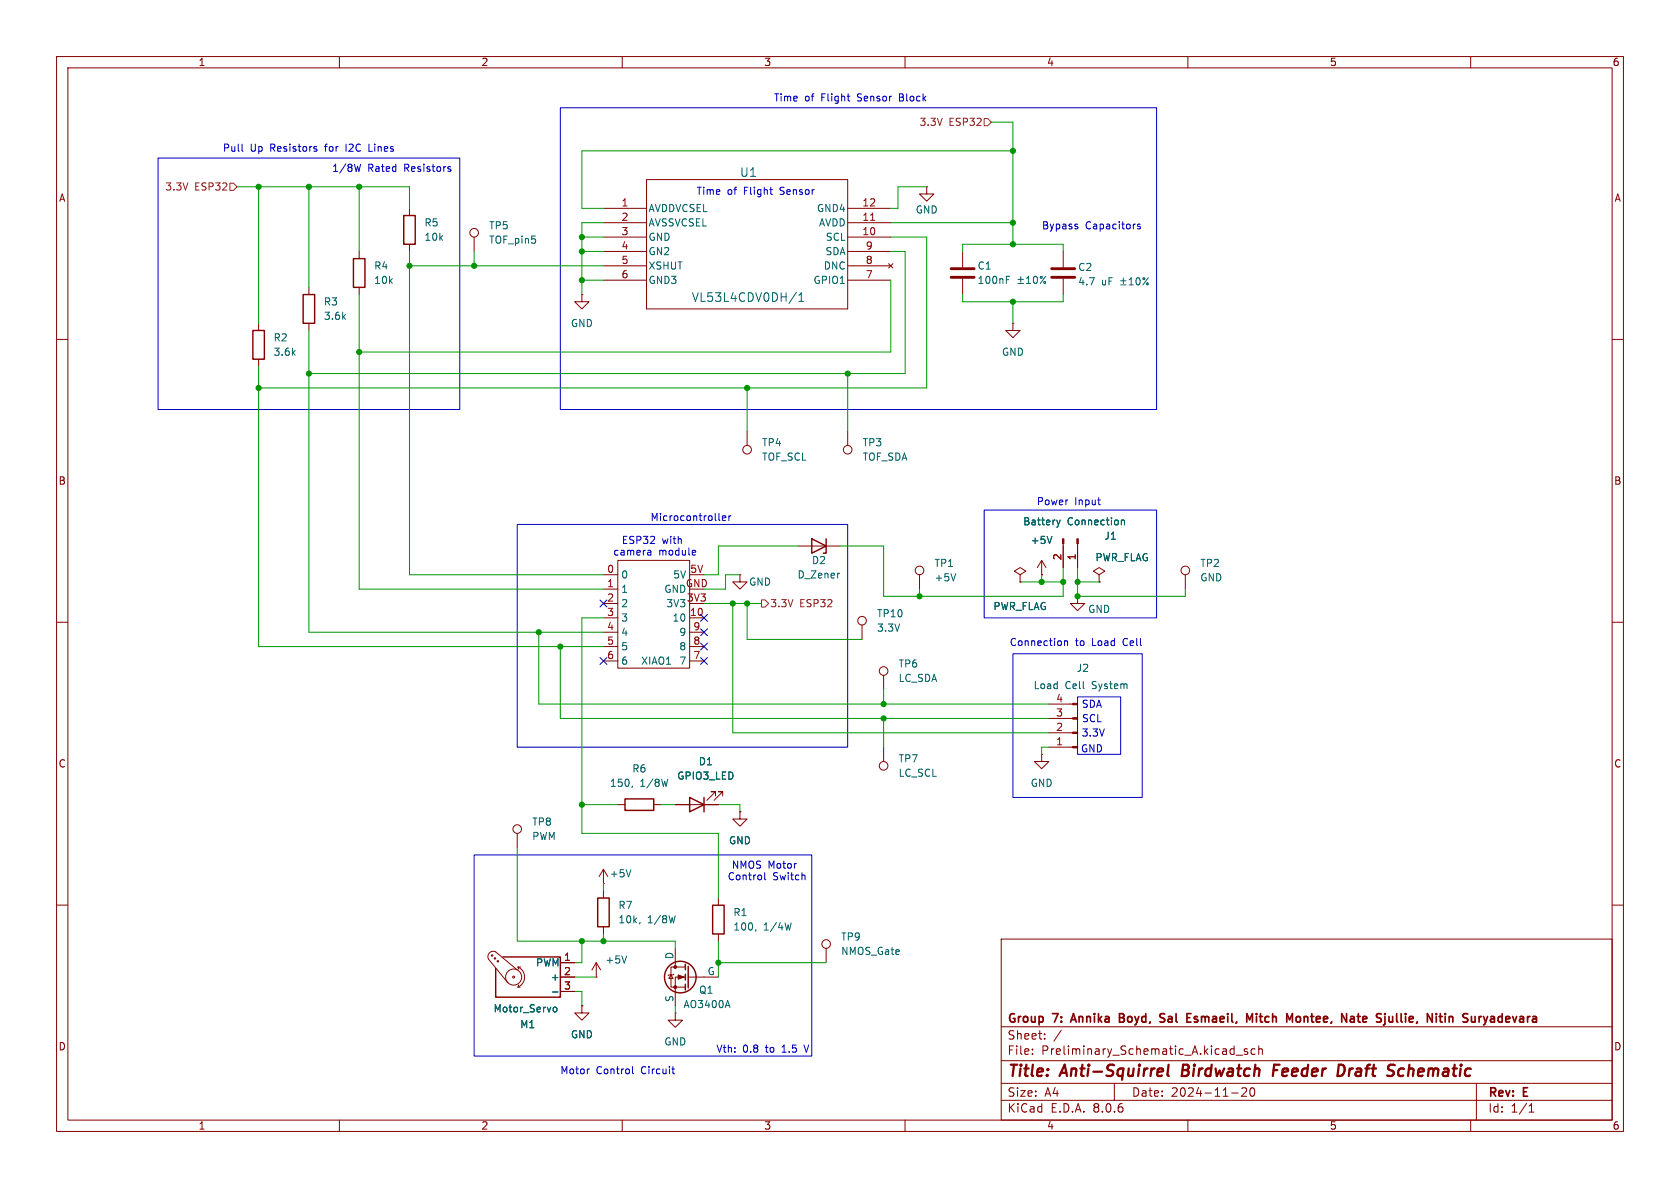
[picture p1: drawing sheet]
<svg xmlns="http://www.w3.org/2000/svg" width="297mm" height="210mm" viewBox="0 0 297 210" stroke-linecap="round" stroke-linejoin="round" font-family="sans-serif">
<g fill="none" stroke="#840000" stroke-width=".18">
<path d="M10 10h277v190h-277zM12 12h273v186h-273zM60 10v2M110 10v2M160 10v2M210 10v2M260 10v2M72.4 36.8v1.3M106.7 36.8h7.6M106.7 39.4h7.6M114.3 31.8h35.6v22.8h-35.6zM149.9 36.8h7.6"/>
<path d="M149.9 39.4h7.6M163.8 33v1.3h1.3l-1.3 1.3-1.2-1.3h1.2M163.8 33h.1M10 60h2M45.7 57.2v1.2M54.6 50.8v1.3M54.6 57.2v1.2M63.5 44.5v1.2M63.5 50.8v1.3M72.4 43.2v1.3M83.8 41.9v2.6M102.9 52.1v1.2h1.2l-1.2 1.3-1.3-1.3h1.3"/>
<path d="M102.9 52.1h.1M106.7 41.9h7.6M106.7 44.5h7.6M106.7 47h7.6M106.7 49.5h7.6M149.9 41.9h7.6M149.9 44.5h7.6M149.9 47h7.6M149.9 49.5h7.6M157.1 46.6l.8 .8M157.9 46.6l-.8 .8M170.2 44.5v2.7"/>
<path d="M170.2 49.3v2.8M179.1 57.2v1.2h1.2l-1.2 1.3-1.3-1.3h1.3M179.1 57.2h.1M188 44.5v2.7M188 49.3v2.8M285 60h2M45.7 63.5v1.3M132.1 76.2v2.5M149.9 76.2v2.5M109.2 99.1h12.7v19h-12.7zM141 96.5h7.6M184.1 99.1l-.7 1.2"/>
<path d="M184.1 99.1v2.5M184.1 99.1l.8 1.2M188 96.1v4.2M190.5 96.1v4.2M10 110h2M106.7 101.6h2.5M106.7 104.1h2.5M106.7 109.2h2.5M106.7 106.7h2.5M106.7 111.8h2.5M106.7 114.3h2.5M106.7 116.8h2.5"/>
<path d="M121.9 109.2h2.6M121.9 111.8h2.6M121.9 114.3h2.6M121.9 116.8h2.6M130.8 101.6v1.3h1.3l-1.3 1.2-1.3-1.2h1.3M130.8 101.6h.1M152.4 110.5v2.5M156.2 119.4v2.5M162.6 101.6v2.5M180.3 101.6l1.1-.6-1.1-.7-1 .7 1 .6v1.3M180.3 102.9h.1M184.1 101.6h.1"/>
<path d="M190.5 105.4v1.3h1.3l-1.3 1.3-1.3-1.3h1.3M190.5 105.4h.1M194.3 101.6l1-.6-1-.7-1 .7 1 .6v1.3M194.3 102.9h.1M209.5 101.6v2.5M285 110h2M156.2 132.1v2.5M184.1 133.4v1.2h1.3l-1.3 1.3-1.2-1.3h1.2M184.1 133.4h.1M185.4 124.5h4.2M185.4 127h4.2M185.4 129.5h4.2"/>
<path d="M185.4 132.1h4.2M10 160h2M91.4 147.3v2.6M106.7 156.2h.1M106.7 153.7v2.5M106.7 157.5v1.3M106.7 153.7l-.8 1.2M106.7 153.7l.7 1.2M109.2 142.2h1.3M115.6 142.2h1.2M119.4 142.2h7.6M126.5 140.7v-.7h-.8h.8l-1.5 1.5"/>
<path d="M127 158.8v1.2M127.8 140.7v-.7h-.8h.8l-1.6 1.5M130.8 143.5v1.3h1.3l-1.3 1.3-1.3-1.3h1.3M130.8 143.5h.1M285 160h2M91.4 171.5l-3.8-3.2a.95 .95 0 0 0-1.1 .1 .95 .95 0 0 0-.1 1.1l3.4 4.2M91.6 170.9a1.93 1.93 0 0 1 1.1 1.8 1.93 1.93 0 0 1-1.1 1.8M91.6 174.5h.3M91.6 170.9h.5M91.6 170.9l.1 .4M91.7 174.1l-.1 .4M99.1 170.2h2.5"/>
<path d="M99.1 172.7h2.5M99.1 175.3h2.5M102.9 177.8v1.3h1.2l-1.2 1.2-1.3-1.2h1.3M102.9 177.8h.1M105.4 172.7h.1M105.4 170.2l-.8 1.3M105.4 170.2v2.5M105.4 170.2l.8 1.3M106.7 163.8v1.3M118.6 172.3l.4 .7h-.8zM119.1 172.2l-.1 .1h-.8l-.1 .2M119.4 179.1v1.2h1.2l-1.2 1.3-1.3-1.3h1.3"/>
<path d="M119.4 179.1h.1M119.4 167.6v3.3M121.2 172.7h-1.8v5.1M121.2 170.9h-2.6v3.6h2.6M121.7 172.7h5.3M127 165.1v1.3M146 167.6v2.6M177 166h108v32h-108zM60 198v2M110 198v2M160 198v2M177 194.5h108"/>
<path d="M177 191.5h108M177 187.5h108M177 181.5h108M182.5 186.3v.1M182.5 185.5v.1M184.7 183.6v.1M184.7 182.8v.1M187.6 182.1l-1.3 2M197 191.5v3M210 198v2M217.7 193.2h1.2M218.5 186.5h1.2"/>
<path d="M219.5 192.4l.6-.1 .2 .1 .1 .3-.9 1.1h.9M220.5 185.5l-.3-.1-.2 .2v.2l.5 .2v.3h-.5M221.2 192.4l.1-.1a.81 .81 0 0 1 .6 .6 .81 .81 0 0 1-.3 .8l-.1 .1a.81 .81 0 0 1-.6-.6 .81 .81 0 0 1 .3-.8zM221.9 185.5l-.4-.1-.3 .3v.4l.1 .2h.6M222.5 185.5l.2-.1 .4 .1 .1 .9M222.5 184.9v1.5M260 198v2M261 191.5v6.5M270.3 196.6h.9M270.3 195.5l.4-.4v1.5"/>
<circle cx="83.8" cy="41.1" r=".76"/>
<circle cx="132.1" cy="79.5" r=".76"/>
<circle cx="149.9" cy="79.5" r=".76"/>
<circle cx="152.4" cy="109.7" r=".76"/>
<circle cx="156.2" cy="118.6" r=".76"/>
<circle cx="162.6" cy="100.8" r=".76"/>
<circle cx="209.5" cy="100.8" r=".76"/>
<circle cx="156.2" cy="135.4" r=".76"/>
<circle cx="91.4" cy="146.6" r=".76"/>
<circle cx="87" cy="168.9" r=".13"/>
<circle cx="87.5" cy="169.4" r=".13"/>
<circle cx="88" cy="169.9" r=".13"/>
<circle cx="90.8" cy="172.7" r=".18"/>
<circle cx="90.8" cy="172.7" r="1.42"/>
<circle cx="146" cy="166.9" r=".76"/>
</g>
<path d="M206.6 188.2l-.2 1.7 .2 .3M209.2 188.2l-.3 2h.8M225.1 189.2h.7M226.2 188.2h-.9l-.3 2M236.7 188.2h.5a1.08 1.08 0 0 1 .5 1.1 1.08 1.08 0 0 1-.8 .9M248 188.9a.66 .66 0 0 0-.8 .4v.7l.3 .2h.4" fill="none" stroke="#840000" stroke-width=".4"/>
<g fill="none" stroke="#840000" stroke-width=".3">
<path d="M189.8 179.2l-.5 1.5M197.9 179.9h.5M198.4 179.9l.2 .1M198.6 179.3l-.2-.1h-.5v1.5l.7-.1M198.6 179.8l-.2 .1M205.3 179.9l.5 .1 .1 .4-.3 .3h-.3M205.3 179.2l.6 .1M211.7 179.8l-.4-.1-.2 .3 .7 .4M222.1 179.2v.1M222.1 179.7v1M222.6 179.7h.6M222.8 179.2l.1 1.4"/>
<path d="M229.4 179.7l.4 .1 .1 .2-.1 .5-.4 .2M239.9 179.7h.6M240.1 179.2v1.3l.4 .2M246.9 179.2v1.3l.2 .2M256.2 179.8l.2-.1 .4 .1v.9M256.2 179.7v1M263.6 179.8h.5M189.4 180.3h.7M211.8 180.5l-.2 .2-.5-.1M220.9 180.3l.5-1.1v1.5M264.2 180l-.5 .1a.29 .29 0 0 0-.2 .3 .29 .29 0 0 0 .2 .3l.5-.1"/>
</g>
<g fill="none" stroke="#840000" stroke-width=".25">
<path d="M71.4 38.1h2v5.1h-2zM44.7 58.4h2v5.1h-2zM53.6 52.1h2v5.1h-2zM62.5 45.7h2v5.1h-2zM143.5 95.3l2.5 1.2-2.5 1.3zM146 95.3v2.5h-.5M105.7 158.8h2v5h-2zM110.5 141.2h5.1v2.1h-5.1zM121.9 141l2.6 1.2-2.6 1.3zM124.5 141v2.5M88.9 169.2h10.2v7.1h-11.5v-5.1M121.2 170.4v1.1"/>
<path d="M121.2 172.2v1M121.2 174v1M121.7 170.8v3.8M126 160h2v5.1h-2z"/>
<circle cx="120.3" cy="172.7" r="2.79"/>
</g>
<g fill="none" stroke="#006464" stroke-width=".18">
<path d="M140.8 51.7l-1.3 1.9M141.2 53.3h.9M141.2 52.2l.5-.4v1.5M177.9 49.4h.4M177.9 48.8h.6M180 49.4h.9M180 50.1h.9M180.5 48.9v1M181.5 50.1h.7M181.5 49.2l.3-.4v1.3M182.8 49l.2-.2a.68 .68 0 0 1 .4 .7 .68 .68 0 0 1-.4 .6l-.2-.1-.1-.4zM184.9 48.8l-1 1.3"/>
<path d="M198.1 49.6h1M198.1 50.4h1M198.6 49.2v.9M199.6 50.4h.7M199.6 49.5l.4-.4v1.3M201 49.2l.1-.1a.68 .68 0 0 1 .5 .6 .68 .68 0 0 1-.5 .7 .84 .84 0 0 1-.1-1.2zM203 49.1l-1 1.3M186 94.8l-.5 1.3M186.8 91.9l.3 .9M187.1 92.8l-.2 .3M187.4 91.9l-.3 .9M198.2 91.9v.9"/>
<path d="M198.2 92.1l.2-.2 .3 .1 .1 .8M148.3 101.3h.1M169 101.4l-.5 1.3M111.8 138.9l-.1 .3M118 137.7l-.3 1.3M111.5 153.7l-.4 1.3M97.7 175.4h.9M97.8 178.3l.2-.3 .3 .1 .2 .2-.2 .5-.3 .1-.2-.3M110.8 169l-.4 1.3M113.1 163.1l-.1 .2M119.4 161.9l-.3 1.2M128.6 176.9l.5 1.2"/>
<path d="M133.6 164.3l-.1 .3M139.9 163.1l-.3 1.3"/>
<circle cx="184.1" cy="49" r=".18"/>
<circle cx="184.7" cy="49.9" r=".18"/>
<circle cx="202.2" cy="49.3" r=".18"/>
<circle cx="202.8" cy="50.2" r=".18"/>
</g>
<g fill="#840000" stroke="#840000" stroke-width=".18">
<path d="M189.6 124.3h.9v.3h-.9z"/>
<path d="M189.6 126.9h.9v.2h-.9z"/>
<path d="M189.6 129.4h.9v.3h-.9z"/>
<path d="M189.6 132h.9v.2h-.9z"/>
<path d="M187.8 95.3h.3v.8h-.3z"/>
<path d="M190.4 95.3h.2v.8h-.2z"/>
<path d="M119.9 172.3l1 .4-1 .4z"/>
<circle cx="119.4" cy="174.5" r=".25"/>
<circle cx="119.4" cy="170.9" r=".25"/>
</g>
<path d="M153.9 39h.7" fill="none" stroke="#a90000" stroke-width=".18"/>
<path d="M168.1 49h4.1M168.1 47.5h4.1M185.9 49h4.1M185.9 47.5h4.1" fill="none" stroke="#840000" stroke-width=".51"/>
<path d="M40.6 32.4h.7l.6 .6-.6 .7h-.7zM174 21h.6l.7 .6-.7 .6h-.6zM134.6 106h.7l.6 .7-.6 .6h-.7z" fill="none" stroke="#725600" stroke-width=".18"/>
<g fill="none" stroke="#0000c2" stroke-width=".18">
<path d="M99.1 19.1h105.4v53.3h-105.4zM149.8 17h.4M150.1 17.9h.1M27.9 27.9h53.4v44.5h-53.4zM42.8 25.5v1.1l.2 .1M55.7 26.3l.3 .1v.2l-.2 .1h-.2M55.7 25.9l.3 .1M63.7 29l-.3 1.3-.2-.9M65.2 25.5v1.2h.6M79.4 29.9h.3v.2l-.2 .2h-.2M79.4 29.5h.3M136.1 33.5h.5"/>
<path d="M136.4 34.4h.2M190.4 39.6l.1 .1M201.6 39.7l-.3-.1-.2 .2v.2l.5 .1v.3h-.5M190.4 40l.2 .2-.2 .3M91.4 92.7h58.5v39.4h-58.5zM114.6 97.3h.4l.1 .8M115.1 98.1h-.5M115.1 97.6h-.5M122.6 97.3h.3l.1 .3-.6 .1M122.9 98.1h-.3M127.1 91.8l.2 .2M127.7 91.6l.6-.1v-.3h-.4l-.2 .2 .1 .6h.5"/>
<path d="M128.9 91.2v.8M129.2 91.2l-.3 .2M174 90.2h30.5v19h-30.5zM194.1 88.4h.4M194.4 89.2h.1M179.1 115.6h22.8v25.4h-22.8zM188.2 113.3v.8M188.2 113.4l.2-.1h.3v.8M190.5 123.2h7.6v10.2h-7.6zM83.8 151.1h59.7v35.6h-59.7zM135.2 154.3v1l.2 .2M104.1 189h.1"/>
<path d="M111.8 188.5v1.1l.2 .2M118.8 189h.5M119 189.8h.3M142.1 184.7l.5 1.3"/>
</g>
<g fill="none" stroke="#009600" stroke-width=".18">
<path d="M41.9 33h30.5v3.8M45.7 33v24.2M54.6 33v17.8M63.5 33v11.5M106.7 39.4h-3.8v12.7M157.5 39.4h21.6M163.8 33h-5.1v3.8h-1.2M175.3 21.6h3.8v21.6M179.1 26.7h-76.2v10.1h3.8M54.6 58.4v53.4h52.1M63.5 52.1v52h43.2M72.4 44.5v57.1h34.3"/>
<path d="M72.4 47h34.3M83.8 44.5v2.5M102.9 41.9h3.8M102.9 44.5h3.8M102.9 49.5h3.8M157.5 41.9h6.3v26.7h-118.1M157.5 44.5h2.5v21.5h-105.4M157.5 49.5v12.7h-94M170.2 44.5v-1.3h17.8v1.3M170.2 52.1v1.2h17.8v-1.2M179.1 53.3v3.9M45.7 64.8v49.5h61"/>
<path d="M132.1 68.6v7.6M149.9 66v10.2M141 96.5h-14v5.1h-2.5M148.6 96.5h7.6v8.9h31.8v-5.1M95.2 111.8v12.7h90.2M99.1 114.3v12.7h86.3M106.7 109.2h-3.8v38.1h24.1v11.5M124.5 106.7h10.1M129.5 106.7v22.8h55.9M130.8 101.6h-2.5v2.5h-3.8M132.1 106.7v6.3h20.3M162.6 104.1v1.3"/>
<path d="M180.3 102.9h7.7M184.1 101.6v1.3M190.5 100.3v5.1h19v-1.3M190.5 102.9h3.8M156.2 121.9v2.6M156.2 127v5.1M185.4 132.1h-1.3v1.3M91.4 149.9v16.5h28v1.2M102.9 142.2h6.3M106.7 156.2v1.3M116.8 142.2h2.6M127 142.2h3.8v1.3"/>
<path d="M101.6 175.3h1.3v2.5M101.6 172.7h3.8M102.9 166.4v3.8h-1.3M106.7 165.1v1.3M119.4 177.8v1.3M127 166.4v6.3M127 170.2h19"/>
</g>
<path d="M106.1 116.2l1.2 1.2M106.1 106.1l1.2 1.2M107.3 116.2l-1.2 1.2M107.3 106.1l-1.2 1.2M123.9 116.2l1.2 1.2M123.9 108.6l1.2 1.2M123.9 113.7l1.2 1.2M123.9 111.2l1.2 1.2M125.1 116.2l-1.2 1.2M125.1 108.6l-1.2 1.2M125.1 113.7l-1.2 1.2M125.1 111.2l-1.2 1.2" fill="none" stroke="#000084" stroke-width=".18"/>
<g fill="#009600" stroke="#009600" stroke-width=".18">
<circle cx="102.9" cy="41.9" r=".46"/>
<circle cx="102.9" cy="44.5" r=".46"/>
<circle cx="95.2" cy="111.8" r=".46"/>
<circle cx="99.1" cy="114.3" r=".46"/>
<circle cx="102.9" cy="49.5" r=".46"/>
<circle cx="184.1" cy="102.9" r=".46"/>
<circle cx="190.5" cy="102.9" r=".46"/>
<circle cx="190.5" cy="105.4" r=".46"/>
<circle cx="162.6" cy="105.4" r=".46"/>
<circle cx="188" cy="102.9" r=".46"/>
<circle cx="156.2" cy="124.5" r=".46"/>
<circle cx="156.2" cy="127" r=".46"/>
<circle cx="129.5" cy="106.7" r=".46"/>
<circle cx="132.1" cy="106.7" r=".46"/>
<circle cx="102.9" cy="142.2" r=".46"/>
<circle cx="102.9" cy="166.4" r=".46"/>
<circle cx="106.7" cy="166.4" r=".46"/>
<circle cx="127" cy="170.2" r=".46"/>
<circle cx="45.7" cy="68.6" r=".46"/>
<circle cx="63.5" cy="62.2" r=".46"/>
<circle cx="54.6" cy="66" r=".46"/>
<circle cx="63.5" cy="33" r=".46"/>
<circle cx="45.7" cy="33" r=".46"/>
<circle cx="54.6" cy="33" r=".46"/>
<circle cx="83.8" cy="47" r=".46"/>
<circle cx="72.4" cy="47" r=".46"/>
<circle cx="179.1" cy="26.7" r=".46"/>
<circle cx="179.1" cy="39.4" r=".46"/>
<circle cx="149.9" cy="66" r=".46"/>
<circle cx="132.1" cy="68.6" r=".46"/>
<circle cx="179.1" cy="53.3" r=".46"/>
<circle cx="179.1" cy="43.2" r=".46"/>
</g>
<g font-size="2.8" fill="#840000">
<text x="178" y="190.9">Title:</text>
<text x="187.7" y="190.9">Anti-Squirrel</text>
<text x="209.8" y="190.9">Birdwatch</text>
<text x="226.7" y="190.9">Feeder</text>
<text x="238.9" y="190.9">Draft</text>
<text x="248.6" y="190.9">Schematic</text>
</g>
<g font-size="2.1" fill="#006464">
<text x="130.7" y="31.5">U1</text>
<text x="122.2" y="53.6">VL53L4CDV0DH/1</text>
</g>
<g font-size="2.1" fill="#840000">
<text x="178" y="184">Sheet:</text>
<text x="178" y="181.2">Group</text>
<text x="186.2" y="181.2">7:</text>
<text x="190.1" y="181.2">Annika</text>
<text x="199.2" y="181.2">Boyd,</text>
<text x="207" y="181.2">Sal</text>
<text x="212.3" y="181.2">Esmaeil,</text>
<text x="223.5" y="181.2">Mitch</text>
<text x="231.1" y="181.2">Montee,</text>
<text x="241.4" y="181.2">Nate</text>
<text x="248.3" y="181.2">Sjullie,</text>
<text x="257.8" y="181.2">Nitin</text>
<text x="264.7" y="181.2">Suryadevara</text>
<text x="178" y="186.7">File:</text>
<text x="184.1" y="186.7">Preliminary_Schematic_A.kicad_sch</text>
<text x="178" y="196.9">KiCad</text>
<text x="178" y="194.1">Size:</text>
<text x="184.7" y="194.1">A4</text>
<text x="185.7" y="196.9">E.D.A.</text>
<text x="193.3" y="196.9">8.0.6</text>
<text x="200" y="194.1">Date:</text>
<text x="207" y="194.1">2024-11-20</text>
<text x="263" y="194.3">Rev:</text>
<text x="263" y="196.9">Id:</text>
<text x="267.1" y="196.9">1/1</text>
<text x="269.4" y="194.3">E</text>
</g>
<g font-size="1.8" fill="#840000">
<text x="35" y="11.9">1</text>
<text x="85" y="11.9">2</text>
<text x="135" y="11.9">3</text>
<text x="185" y="11.9">4</text>
<text x="235" y="11.9">5</text>
<text x="285" y="11.9">6</text>
<text x="10.3" y="35.9">A</text>
<text x="285.3" y="35.9">A</text>
<text x="10.3" y="85.9">B</text>
<text x="285.3" y="85.9">B</text>
<text x="10.3" y="135.9">C</text>
<text x="285.3" y="135.9">C</text>
<text x="10.3" y="185.9">D</text>
<text x="285.3" y="185.9">D</text>
<text x="35" y="199.9">1</text>
<text x="85" y="199.9">2</text>
<text x="135" y="199.9">3</text>
<text x="185" y="199.9">4</text>
<text x="235" y="199.9">5</text>
<text x="285" y="199.9">6</text>
</g>
<g font-size="1.8" fill="#0000c2">
<text x="136.7" y="18.1">Time</text>
<text x="142.2" y="18.1">of</text>
<text x="145.3" y="18.1">Flight</text>
<text x="151.8" y="18.1">Sensor</text>
<text x="159.4" y="18.1">Block</text>
<text x="39.3" y="27">Pull</text>
<text x="44.2" y="27">Up</text>
<text x="47.9" y="27">Resistors</text>
<text x="57.7" y="27">for</text>
<text x="61.6" y="27">I2C</text>
<text x="65.8" y="27">Lines</text>
<text x="58.6" y="30.6">1/8W</text>
<text x="65" y="30.6">Rated</text>
<text x="71.6" y="30.6">Resistors</text>
<text x="123" y="34.6">Time</text>
<text x="128.6" y="34.6">of</text>
<text x="131.6" y="34.6">Flight</text>
<text x="138.2" y="34.6">Sensor</text>
<text x="184.1" y="40.7">Bypass</text>
<text x="191.9" y="40.7">Capacitors</text>
<text x="183.2" y="89.5">Power</text>
<text x="190" y="89.5">Input</text>
<text x="114.9" y="92.3">Microcontroller</text>
<text x="108.3" y="98.4">camera</text>
<text x="109.8" y="96.4">ESP32</text>
<text x="116.4" y="98.4">module</text>
<text x="117" y="96.4">with</text>
<text x="178.4" y="114.4">Connection</text>
<text x="190.1" y="114.4">to</text>
<text x="193.2" y="114.4">Load</text>
<text x="198.8" y="114.4">Cell</text>
<text x="191.2" y="125.3">SDA</text>
<text x="191.1" y="130.4">3.3V</text>
<text x="191.2" y="127.9">SCL</text>
<text x="191" y="133.2">GND</text>
<text x="128.5" y="155.8">Control</text>
<text x="129.3" y="153.8">NMOS Motor</text>
<text x="136.6" y="155.8">Switch</text>
<text x="99" y="190.1">Motor</text>
<text x="105.4" y="190.1">Control</text>
<text x="113.5" y="190.1">Circuit</text>
<text x="126.5" y="186.3">Vth:</text>
<text x="131.3" y="186.3">0.8</text>
<text x="135.5" y="186.3">to</text>
<text x="138.5" y="186.3">1.5</text>
<text x="142.7" y="186.3">V</text>
</g>
<g font-size="1.8" fill="#725600">
<text x="162.5" y="22.5">3.3V</text>
<text x="167.8" y="22.5">ESP32</text>
<text x="29.1" y="33.9">3.3V</text>
<text x="34.4" y="33.9">ESP32</text>
<text x="136.1" y="107.5">3.3V</text>
<text x="141.4" y="107.5">ESP32</text>
</g>
<g font-size="1.8" fill="#006464">
<text x="74.9" y="40.2">R5</text>
<text x="86.4" y="40.7">TP5</text>
<text x="114.6" y="37.7">AVDDVCSEL</text>
<text x="114.6" y="40.2">AVSSVCSEL</text>
<text x="144.3" y="37.7">GND4</text>
<text x="144.7" y="40.2">AVDD</text>
<text x="161.8" y="37.9">GND</text>
<text x="66" y="47.9">R4</text>
<text x="74.9" y="42.8">10k</text>
<text x="86.4" y="43.3">TOF_pin5</text>
<text x="114.6" y="42.8">GND</text>
<text x="114.6" y="45.3">GN2</text>
<text x="114.6" y="47.9">XSHUT</text>
<text x="145.5" y="47.9">DNC</text>
<text x="145.8" y="45.3">SDA</text>
<text x="145.9" y="42.8">SCL</text>
<text x="172.7" y="47.9">C1</text>
<text x="66" y="50.4">10k</text>
<text x="114.6" y="50.4">GND3</text>
<text x="143.7" y="50.4">GPIO1</text>
<text x="172.7" y="50.4">100nF</text>
<text x="190.5" y="48.1">C2</text>
<text x="190.5" y="50.6">4.7</text>
<text x="194.7" y="50.6">uF</text>
<text x="57.2" y="54.2">R3</text>
<text x="57.2" y="56.7">3.6k</text>
<text x="100.8" y="58">GND</text>
<text x="48.3" y="60.6">R2</text>
<text x="48.3" y="63.1">3.6k</text>
<text x="177" y="63.1">GND</text>
<text x="134.6" y="79.1">TP4</text>
<text x="134.6" y="81.6">TOF_SCL</text>
<text x="152.4" y="79.1">TP3</text>
<text x="152.4" y="81.6">TOF_SDA</text>
<text x="180.8" y="93.1">Battery</text>
<text x="188.7" y="93.1">Connection</text>
<text x="195.2" y="95.6">J1</text>
<text x="143.4" y="99.9">D2</text>
<text x="165.1" y="100.4">TP1</text>
<text x="182.1" y="96.4">+5V</text>
<text x="193.6" y="99.4">PWR_FLAG</text>
<text x="212.1" y="100.4">TP2</text>
<text x="109.7" y="102.5">0</text>
<text x="109.7" y="105">1</text>
<text x="109.7" y="107.5">2</text>
<text x="117.7" y="107.5">3V3</text>
<text x="121.3" y="106.4">3V3</text>
<text x="132.3" y="103.7">GND</text>
<text x="140.9" y="102.5">D_Zener</text>
<text x="165.1" y="103">+5V</text>
<text x="212.1" y="103">GND</text>
<text x="109.7" y="110.1">3</text>
<text x="109.7" y="112.6">4</text>
<text x="118.8" y="110.1">10</text>
<text x="120" y="112.6">9</text>
<text x="154.9" y="109.3">TP10</text>
<text x="154.9" y="111.9">3.3V</text>
<text x="175.5" y="108.1">PWR_FLAG</text>
<text x="192.3" y="108.6">GND</text>
<text x="109.7" y="115.2">5</text>
<text x="109.7" y="117.7">6</text>
<text x="113.3" y="117.7">XIAO1</text>
<text x="120" y="117.7">7</text>
<text x="120" y="115.2">8</text>
<text x="158.8" y="118.2">TP6</text>
<text x="190.3" y="119">J2</text>
<text x="158.8" y="120.8">LC_SDA</text>
<text x="182.6" y="122">Load</text>
<text x="188.3" y="122">Cell</text>
<text x="193.1" y="122">System</text>
<text x="111.7" y="136.8">R6</text>
<text x="123.4" y="135.5">D1</text>
<text x="158.8" y="135">TP7</text>
<text x="158.8" y="137.5">LC_SCL</text>
<text x="107.7" y="139.3">150,</text>
<text x="113.1" y="139.3">1/8W</text>
<text x="119.6" y="138">GPIO3_LED</text>
<text x="182.1" y="139.3">GND</text>
<text x="94" y="146.2">TP8</text>
<text x="94" y="148.7">PWM</text>
<text x="128.8" y="149.5">GND</text>
<text x="107.7" y="155.3">+5V</text>
<text x="109.2" y="160.9">R7</text>
<text x="109.2" y="163.4">10k,</text>
<text x="114.5" y="163.4">1/8W</text>
<text x="129.5" y="162.2">R1</text>
<text x="129.5" y="164.7">100,</text>
<text x="135" y="164.7">1/4W</text>
<text x="148.6" y="166.5">TP9</text>
<text x="94.7" y="171">PWM</text>
<text x="97.3" y="173.6">+</text>
<text x="106.9" y="170.5">+5V</text>
<text x="119.1" y="169.6" transform="rotate(-90 119.1 169.6)">D</text>
<text x="125" y="172.5">G</text>
<text x="148.6" y="169">NMOS_Gate</text>
<text x="87.2" y="179.2">Motor_Servo</text>
<text x="119.1" y="177.2" transform="rotate(-90 119.1 177.2)">S</text>
<text x="120.7" y="178.4">AO3400A</text>
<text x="123.5" y="175.9">Q1</text>
<text x="91.9" y="182">M1</text>
<text x="100.8" y="183.7">GND</text>
<text x="117.3" y="185">GND</text>
</g>
<g font-size="1.8" fill="#a90000">
<text x="109.8" y="36.6">1</text>
<text x="109.8" y="39.1">2</text>
<text x="109.8" y="41.7">3</text>
<text x="152.4" y="41.7">10</text>
<text x="152.4" y="39.1">11</text>
<text x="152.4" y="36.6">12</text>
<text x="109.8" y="44.2">4</text>
<text x="109.8" y="46.7">5</text>
<text x="153" y="46.7">8</text>
<text x="153" y="44.2">9</text>
<text x="109.8" y="49.3">6</text>
<text x="153" y="49.3">7</text>
<text x="107.2" y="101.3">0</text>
<text x="121.9" y="101.3">5V</text>
<text x="187.7" y="99.1" transform="rotate(-90 187.7 99.1)">2</text>
<text x="190.2" y="99.1" transform="rotate(-90 190.2 99.1)">1</text>
<text x="107.2" y="103.9">1</text>
<text x="107.2" y="106.4">2</text>
<text x="117.3" y="105">GND</text>
<text x="118.9" y="102.5">5V</text>
<text x="121.2" y="103.9">GND</text>
<text x="107.2" y="109">3</text>
<text x="107.2" y="111.5">4</text>
<text x="121.9" y="109">10</text>
<text x="122.5" y="111.5">9</text>
<text x="107.2" y="114">5</text>
<text x="107.2" y="116.6">6</text>
<text x="122.5" y="116.6">7</text>
<text x="122.5" y="114">8</text>
<text x="186.6" y="124.2">4</text>
<text x="186.6" y="131.8">1</text>
<text x="186.6" y="129.3">2</text>
<text x="186.6" y="126.7">3</text>
<text x="99.6" y="169.9">1</text>
<text x="99.6" y="172.5">2</text>
<text x="99.6" y="175">3</text>
</g>
</svg>
